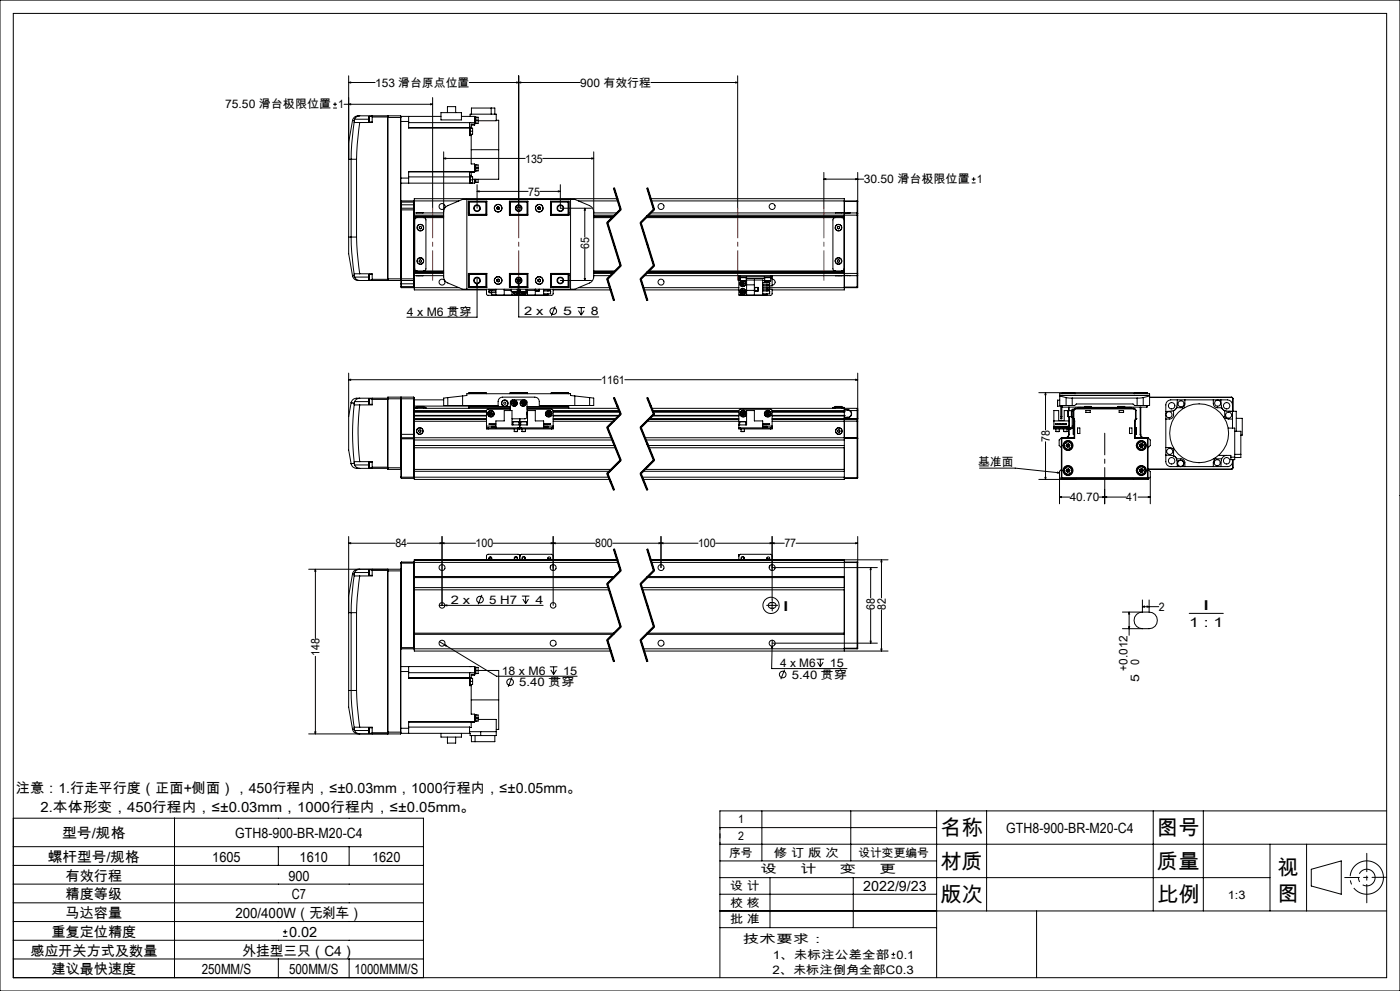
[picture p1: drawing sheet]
<svg xmlns="http://www.w3.org/2000/svg" width="420mm" height="297mm" viewBox="0 0 420 297" stroke-linecap="round" stroke-linejoin="round" font-family="sans-serif">
<g fill="none" stroke="#000" stroke-width=".3">
<path d="M0 0h420v297h-420zM4 4h412v289h-412zM99.9 32.4h1.2M99.9 31.3h1.2M100.5 30.7v1.1M103.2 31.3h26.6M104.6 24.7l.6-.1v.3zM104.6 31.3l.6-.2v.3zM104.6 22.7v48.3M104.6 24.7h7.9M105.8 36.1l-1.2 6.6v5h.7M105.8 36.1l.5 .1"/>
<path d="M106.3 36.6l-.8 6.6-.2 4.5M106.3 36.6l1.6 .1M106.3 36.2v.4M106.4 35.7l-.1 .5M106.4 35.7h4.3M107.9 34.7h-.3a1.75 1.75 0 0 0-1.8 1.4M107.9 36.7l-.7 6.5-.2 4.5M107.9 34.7l8.4 .1M107.9 34.7l-.8 .2-.7 .8M110.7 34.9v1.6M110.7 34.9h1M110.7 36.5h1"/>
<path d="M111.7 34.7v.4M111.7 35.1v1.6h-3.8M111.7 35.1h4.6M116.3 34.8v.4M116.3 35.2v48.4M116.3 35.2h4M116.4 34.7v49.4M116.4 34.7h3.8M116.4 34.7l-.1 .1M120.2 34.7v49.4M120.2 34.7l.1 .5M120.3 35.2v48.8"/>
<path d="M120.3 34.9h12M120.3 36.4h2.3M122.6 34.9v1.5M122.6 36.4v2h18.3M122.6 38.2h18.3M122.6 36.8h19.8M129.2 31.1l.6 .2-.6 .1zM129.8 29.2v33.2M132.3 33.8h6.1v2.1h-6.1zM134.2 33.8v-1.8h2.5v1.8M138.4 34.9h4v2.6h-1M140.8 24.7h33.3"/>
<path d="M140.9 39.3v1.3h.5M140.9 38.3h.2v2h-.2M140.9 38.4v.9M140.9 39.3h.1M140.9 38.2v.2M140.9 36.8h.1M140.9 36.8v1.3M140.9 34.9h.1v-.7h7.9v2h-5.5M140.9 39.3h.9M140.9 38.1v.1M140.9 38.1h.5M141.1 38.4h.7v.9"/>
<path d="M141.4 38.1v.3M141.4 34.2v-1.8h7v1.8M141.8 39.3v.9h-.7M142.4 37.2h-1v.9M142.4 35.1h1v1M142.4 36.1h1M142.5 35.1v2M142.8 35.1v1.9l-.4 .1M143.4 36.1v.9h-.6M147.4 32.4v1.8M148.9 36.1h.7v8.8M155 24.6l.6 .1-.6 .2z"/>
<path d="M155.6 24.7l.6-.1v.3zM155.6 22.7v39.7M195.3 24.7h26M220.7 24.6l.6 .1-.6 .2zM221.3 22.7v39.7M105.3 47.7h1.7M105.3 47.7v23.3M107 47.7v23.3M120.3 53.4h2.3M122.6 53.4v1.5M122.6 53h18.3M133.1 47.5l.6-.2v.4z"/>
<path d="M133.1 45.5v37.9l.3 .7 .6 .5 4.8 2.1h33.6l5.1-2.3 .6-1.4v-37.5M133.1 47.5h24.5M140.1 59.8v26.9M140.9 51.5h.1M140.9 51.5v1.1M140.9 53v1.9M140.9 52.9l.9 .1v.9M140.9 52.6v.4M140.9 52.6h.5M140.9 53.9h.9M141.1 52.9v2M141.4 40.2v.4"/>
<path d="M141.4 52.6v.4M141.4 40.6v8.5h1v2.4h-19.8M141.4 54.8v.1M141.4 44.9h8.2M141.8 53.9v.9h-.7M142.4 51.4h-19.8v2M142.4 49.3l.4 .1v1.9h-.4M142.4 51.6h-1v1M142.4 53.7v1.2h-22.1M142.4 50.3h1M142.5 49.3v2M142.5 53.7v1"/>
<path d="M142.8 49.4h.6v.9M142.8 53.7v1M143.1 57.4l.6-.2v.3zM143.1 55.3v7.1M143.1 57.4h15.3M143.4 50.3v.9h-.6M143.4 53.7v.9l-1 .1M149.6 44.9v8.8h-7.8M162 57.4h6.1M162.8 47.5h15.3M167.5 57.2l.6 .2-.6 .1zM168.1 55.3v7.1h9.3"/>
<path d="M171.2 59.8v26.9M177.5 47.3l.6 .2-.6 .2zM184 56.4l2 6.4M184.2 56.4l2 6.4-4 4 4 12.8-4 4 2 6.4M184.4 56.3l1 3.2M185.2 59.5h-60.9v3M185.4 59.5l1 3.2zM194 56.4l2 6.4M194.2 56.4l2 6.4-4 4 4 12.8-4 4 2 6.4M194.4 56.3l2 6.4M195.2 59.5h58.1v5M247.2 53.7l.6-.2v.3z"/>
<path d="M247.2 53.7h11.9M247.2 51.7v10.7M256.7 53.5l.6 .2-.6 .1zM257.3 51.7v12.3M291.5 54.8h1.2M291.5 53.7h1.2M292.1 53.1v1.2M104.6 71v5.1l1.2 6.6M104.6 71h.7M105.3 71h1.7M105.3 71l.2 4.6 .8 6.6M107 71l.2 4.5 .7 6.6"/>
<path d="M120.3 60.6h4M120.3 62.9h4M120.3 61.4h4M120.4 62.4v21.7M120.4 60.2v2.2M120.4 62.4h3.7M120.4 60.2h3.7M120.4 62.4l-.1 .1M120.4 60.2l-.1 .2M124.1 62.4v21.7M124.1 60.2v2.2M124.1 62.4l.2 .1"/>
<path d="M124.1 60.2l.2 .2M124.3 62.5v.4M124.3 62.9v20.7M124.3 65.2h8.8M124.3 64.9h8.8M124.3 63.8h8.8M124.3 60.2h13.4M124.3 64.5h8.8M124.3 64.8h8.8M125 63.8h1.9M125.1 65.2l-.5 .2-.2 .5v14.7l.2 .4 .5 .2M125.8 68l.4-.2 .3 .3-.1 .4-.4 .1-.2-.2z"/>
<path d="M125.8 78l.4-.1 .3 .2-.1 .4-.4 .1-.3-.3zM127.1 65.2l.7 .6v14.9l-.7 .5M133.1 63.5l.3-1.1 .6-.6 4.8-2h33.6l4.8 2 .6 .6 .3 1.1M140.5 63.8h.1M140.5 60.3h5.6v4.2h-5.6zM140.6 60.6v3.9M140.6 60.6h5.2M140.8 60.4v4M140.8 60.4h5.3M140.8 60.4l-.2 .2M140.8 64.4h5.3M145.8 60.6l.1-.2v4l-.1-.2"/>
<path d="M145.8 64.2h-5.2l.2 .2M145.8 60.6v3.6M149.1 62.6l.3 .2M149.1 62.2v.4M149.4 62l.4 .2M149.4 62l-.3 .2M149.8 62.2v.4M149.8 62.6l-.4 .2M152.8 60.3h5.6v4.2h-5.6zM152.8 60.4h5.6M152.8 64.4h5.6M153.1 60.6v3.6"/>
<path d="M153.1 60.6l-.2-.2v4l.2-.2M153.1 60.6h5M153.1 64.2h5M158.1 60.6l.2-.2v4l-.2-.2M158.1 60.6v3.6M161.4 62.6l.4 .2M161.4 62.2v.4M161.8 62l.3 .2M161.8 62l-.4 .2M162.1 62.6l-.3 .2M162.1 62.2v.4M165.2 60.3h5.5v4.2h-5.5z"/>
<path d="M165.2 60.4h5.2M165.2 64.4h5.2M165.5 60.6v3.6M165.5 60.6l-.2-.2v4l.2-.2M165.5 60.6h5.1M165.5 64.2h5.1l-.2 .2M170.4 60.4v4M170.4 60.4l.2 .2M170.6 60.6v3.9M170.6 63.8h.1M173.5 60.2h11.9M175.4 62.4l.2 .6h-.3z"/>
<path d="M175.4 62.4v8.6M175.4 74.6v9.5M178.1 65.2h5.7M178.1 64.9h5.9M178.1 63.8h7M178.1 64.5h6.4M178.1 64.8h6M182 66.8l4 12.9M182.4 66.7l4 12.9M186.1 62.7l-4 4M186.1 79.5l-4 4M186.3 62.9l-4 4"/>
<path d="M186.3 79.8l-4 4M192 66.8l4 12.9M192.4 66.7l4 12.9M193.7 65.2h59.6M194.1 64.9h59.2M194.1 64.8h59.2M194.5 64.5h62.6M195.2 63.8h59.1M195.4 60.2h61.7M196.1 62.7l-4 4M196.1 79.5l-4 4M196.3 62.9l-4 4"/>
<path d="M196.3 79.8l-4 4M250.5 65.2l-.4 .2-.2 .5v14.7l.2 .4 .4 .2M250.6 63.8h2.1M251.2 68l.4-.2 .3 .2-.1 .4-.3 .2-.3-.2zM251.3 77.9h.4l.2 .3-.1 .3-.4 .1-.2-.3zM252.6 65.2l.4 .2 .2 .5v14.7l-.2 .4-.4 .2M253.3 64.5v17.4M253.3 60.4h3.8M254.3 63.9h-1v.6M254.3 63.8h.8M254.3 63.8v.1M257.1 64.5h.2"/>
<path d="M257.1 63.8v.7M257.1 63.8l.2 .2M257.1 63.8l-2.8 .1M257.1 60.2v.2M257.1 60.2l.2 .1-.2 .1M257.1 60.4v3.4M257.1 64.5v17.4M257.3 64v.5M257.3 64.5v17.4M105.8 82.7a1.84 1.84 0 0 0 2.1 1.4M106.3 82.2v.4M106.3 82.6l.1 .4"/>
<path d="M106.3 82.6l-.5 .1M106.4 83l.7 .9 .8 .2M106.4 83h4.3M107.9 82.1l-1.6 .1M107.9 82.1h3.8v1.6M110.7 83.8h.1M110.7 82.2v1.6M110.7 82.2v1.7M110.7 82.2h1M110.7 83.9h1M111.7 83.7v.4M111.7 83.7h4.6"/>
<path d="M116.3 84l-8.4 .1M116.3 83.6v.4M116.3 83.6h8M116.3 84l.1 .1M116.4 84.1h3.8M120.3 84v1.1M120.3 85.1l.1 1.1M120.3 84l-.1 .1M120.3 85.8h4M120.3 83.9l.1 .2M120.3 85.1h4M120.4 84.1v2.1"/>
<path d="M120.4 84.1h3.7M120.4 86.2h3.7M124.1 84.1v2.1M124.3 83.6v.3M124.3 83.9v3h21.6M124.3 81.2h8.8M124.3 81.5h8.8M124.3 82.6h8.8M124.3 86.2h13.4M124.3 81.9h8.8M124.3 81.6h8.8M124.3 83.9l-.2 .2"/>
<path d="M124.3 86l-.2 .2M125 82.6l1.9 .1M126.9 82.7h.1M140.5 82.6h.1M140.5 81.9h5.6v4.2h-5.6zM140.6 81.9v4M140.6 85.9h5.2M140.6 85.9l.2 .1M140.8 82.1v3.9M140.8 86h5.3M140.8 82.1l-.2 .1h5.2M140.8 82.1h5.3"/>
<path d="M143.1 84.9l.2 .6h-.4zM143.1 83.2v11.9h-21M145.8 82.2l.1-.1v3.9l-.1-.1M145.8 82.2v3.7M145.9 86.7v1.4l.4 .4 9.4-.1M146.7 86.7v.2h2.1M146.7 87.2v.5h2.1M146.7 87.2h2.1M146.7 87.2v.3M146.9 87.7h.4M147.5 86.9v.3l-.4-.3-.4 .3M147.5 87.7v.7h1.3"/>
<path d="M148.8 86.7v1.7h14.3v-1.7M149.1 84.2l.3 .3M149.1 83.9v.3M149.4 83.7l.4 .2M149.4 83.7l-.3 .2M149.8 83.9v.3M149.8 84.2l-.4 .3M151.3 86.7v1.7M151.3 87h2.1M152.8 81.9h5.6v4.2h-5.6zM152.8 86h5.6M152.8 82.1h5.6"/>
<path d="M153.1 82.2v3.7M153.1 86v.1M153.1 82.2l-.2-.1v3.9l.2-.1M153.1 82.2h5M153.1 85.9h5M153.4 87.3v.1M153.4 87.4h1.8M153.4 86.7v.6M153.6 87.4v1M153.8 86v.1M154.3 87.4l.1 .3M154.4 87.7l.5 .1"/>
<path d="M154.7 87.4l-.3 .3M154.8 87.4l.1 .4M154.9 87.4l.4 .1M155.2 87.3v.1M155.2 86.7v.6M155.2 87.2l.1 .3M155.2 84.2l.3 .3M155.2 84.2h.3M155.3 87.5l-.4 .3M155.3 84.3l.1 .1M155.3 86.7a.88 .88 0 0 1-.2 1.4 .88 .88 0 0 1-1.2-.7 .9 .9 0 0 0 1.3 .8 .9 .9 0 0 0 .2-1.5M155.5 84.2h.1"/>
<path d="M155.5 83.9h.5M155.5 83.6v.6M155.6 84.9l.2 .6h-.3zM155.6 83.2v11.8h24M155.9 83.8v.5M155.9 86.7v1.7M156 87.3l1.8 .1M156 87.3h1.8M156 86.7v.6M156.2 87.4a.87 .87 0 0 0 1.1 .8 .87 .87 0 0 0 .5-1.3 .89 .89 0 0 1-.4 1.3 .89 .89 0 0 1-1.2-.8zM156.7 87.4v.3M156.7 87.7l.5 .1"/>
<path d="M157.1 87.4l-.4 .3M157.1 87.4l.1 .4M157.2 87.4l.4 .2M157.4 86v.1M157.6 87.6l-.4 .2M157.6 87.4v.2M157.8 87.4h.1M157.8 86.7v.6M158.1 82.2l.2-.1v4M158.1 82.2v3.7M158.1 86v.1M158.1 85.9l.2 .1"/>
<path d="M158.3 86.7v1.7M158.3 87h2.3M160.6 86.7v1.7M160.7 86.7v.5h1v-.5M160.7 86.7v.5M161.4 84.2l.4 .3M161.4 83.9v.3M161.7 86.7v.5M161.8 83.7l.3 .2M161.8 83.7l-.4 .2M162.1 84.2l-.3 .3M162.1 83.9v.3"/>
<path d="M163.1 87.2h2.1M164.4 86.9v.3M164.4 88v.4h-1.3M164.4 87.2l.4-.3 .4 .3M165.2 87.2v.3M165.2 81.9h5.5v4.2h-5.5zM165.2 86.7v.2h-2.1M165.2 87.2v.8h-2.1M165.2 86h5.2M165.2 82.1h5.2M165.5 82.2v3.7M165.5 82.2l-.2-.1v3.9l.2-.1"/>
<path d="M165.5 85.9h5.1M165.9 86.7v1.5l-.4 .3-9.3-.1M165.9 86.9h17.3M166.5 91.8l-1.1 2.8M168.1 84.1h9.3M170.4 82.1v3.9M170.4 82.1l.2 .1h-5.1M170.6 81.9v4M170.6 82.6h.1M170.6 85.9l-.2 .1M173.2 92.2h2.3M173.5 86.2h9.5"/>
<path d="M173.5 93.1l.9 1.3M174.4 92.2v2.2M175.2 93.1l-.8 1.3M175.3 83.5h.3l-.2 .6zM178.1 81.2h6.5M178.1 81.5h6.2M178.1 82.6h5.1M178.1 81.9h5.8M178.1 81.6h6.1M182 83.7l2 6.4M182.4 83.6l2 6.4M192 83.7l2 6.4"/>
<path d="M192.4 83.6l2 6.4M193 86.2h28.7M193.2 82.6h28.5M193.2 86.9h28.5M193.9 81.9h63.2M194.2 81.6h59.1M194.3 81.5h59M194.6 81.2h58.7M221.7 83h.4M221.7 82.6h.4M221.7 83v.5M221.7 82.6v.4"/>
<path d="M221.7 83.5v4.9h7.1v-4.5h-4.9M221.7 83.9h.4M221.7 83.5h.4M222 83v.2h2v-.2M222.1 84.2h.1M222.1 83.2v1M222.1 84.2h1.7M222.1 82.6v.4M222.1 82.6h9M222.1 83h9M222.3 85.1l.3 .4M222.4 87.1v.5"/>
<path d="M222.4 87.1l.9 .5M222.4 84.2l-.5 .9M222.4 87.6l.4 .2M222.5 84.2l-.6 .9M222.5 84.6h.5M222.5 84.6l-.2 .5M222.5 84.6l.6 .8M222.8 86.9l-.4 .2M222.8 86.9l.4 .2M222.8 86.9v.9M223 84.6l.3 .4M223 84.6l-.4 .9"/>
<path d="M223.1 85.4l-.5 .1M223.1 84.2a.88 .88 0 0 1 .2 1.5 .88 .88 0 0 1-1.4-.6M223.2 84.2a.91 .91 0 0 1 .1 1.6 .91 .91 0 0 1-1.4-.7M223.2 87.1l.1 .5M223.2 87.1l-.8 .5M223.3 87.6l-.5 .2M223.3 85l-.2 .4M223.3 85l-1 .1M223.8 84.2h.1M223.9 83.2v1M223.9 83.5h5.5M224 83.9v4.5"/>
<path d="M224 87h2.3M224 85.4h2.3M226.3 83.9v4.5M226.4 86.1h1v1.1h-1zM226.4 86.2v1M228.8 84.7h2.1v.5M228.8 85.5h2.1v.5h-2.1M228.8 86.4h2.1v.5h-2.1M228.8 87.2h2.1M228.8 85.2h2.1M228.8 84h.6M229.3 83v.2h2v-.2"/>
<path d="M229.4 84.2h.1M229.4 84.2h1.8M229.4 83.2v1M230.1 86.9v.3l.4-.3 .4 .3M230.1 84.2v.5M230.1 86v.4M230.1 88v.4h-1.3M230.1 86.2h27M230.3 84.7h.4M230.9 85.2a.41 .41 0 0 1-.4 .2 .41 .41 0 0 1-.4-.2v.3M230.9 84.9v.2M230.9 87.2v.3"/>
<path d="M230.9 86.7h.7v1.4l-.4 .4-9.3-.1M230.9 87.2v.8h-2.1M231.1 82.6h.5M231.1 83h.5M231.1 82.6v.4M231.2 83.2v1M231.2 83.5h.4M231.6 83.6a.9 .9 0 0 1 1 .9 .9 .9 0 0 1-1 .9M231.6 83v.5M231.6 82.6v.4M231.6 83.5v2.2h-.7M231.6 82.6h22.7"/>
<path d="M250.6 82.6h.1M252.7 82.6l-2 .1M253.3 81.9v5h-21.7M253.3 81.9v.6h1M253.3 86h3.8M254.3 82.5l2.8 .1M254.3 82.6h.8M254.3 82.5v.1M257.1 81.9h.2M257.1 81.9v.7M257.1 86h.2M257.1 86v.2"/>
<path d="M257.1 82.6v3.4M257.3 81.9v.5M257.3 82.4l-.2 .2M257.3 86l-.2 .2M257.3 82.4v3.6M104.6 113.8l.6-.1v.3zM104.6 111.8v13M104.6 113.8h75.8M107.9 119.3h-.3a1.92 1.92 0 0 0-2.3 1.4M107.9 119.3a1.71 1.71 0 0 0-1.5 1.1M107.9 119.3h8.4M110.7 119.5v.9"/>
<path d="M110.7 119.5h1M111.7 119.3v.4M111.7 119.7h4.6M111.7 119.7v1.7h-3.8M116.3 119.5h8M116.3 119.7v20.3M116.4 119l-.1 .7M116.4 119v21.7M116.4 119h3.8M120.2 119v21.7M120.2 119l.1 12.3M120.4 119v12.2"/>
<path d="M120.4 119h3.7M120.4 119l-.1 .2M124.1 119v12.2M124.1 119l.2 .5M124.3 119.8h8.8M124.3 119.5v10.7M134.3 119.2l-1.2 .1v2.2h1.2M134.3 119.2l5.8-.7v-.5h31.1v.5l5.7 .7M134.3 119.2v2.3M138.8 118.7v2.8M140.6 117.9v.1M140.6 117.9h5.3"/>
<path d="M140.8 117.7h5l.1 .2M140.8 117.7v.3M140.8 117.7l-.2 .2M145.9 117.9v.1M152.9 117.9l.2-.2h5l.2 .2M152.9 117.9h5.4M152.9 117.9v.1M158.3 117.9v.1M165.3 117.9h5.3M165.3 117.9v.1M170.4 117.7h-4.9l-.2 .2M170.4 117.7v.3"/>
<path d="M170.4 117.7l.2 .2M170.6 117.9v.1M172.4 118.7v2.8M176.9 119.2l1.2 .1v2.2h-1.2M176.9 119.2v2.3M184 119.3l2 4.9M184.2 119.2l2 4.9-4 4 4 9.8-4 4 2 4.9M184.4 119.1l1 2.5M187.4 113.8h69.9M194 119.3l2 4.9M194.2 119.2l2 4.9-4 4 4 9.8-4 4 2 4.9M194.4 119.1l2 4.9"/>
<path d="M256.7 113.7l.6 .1-.6 .2zM257.3 111.8v13.7M313.7 117.7l.1 .6h-.3zM313.7 117.7v11.2M317.3 119.9v1.8M317.3 119.9h.6M317.9 118.5h27M317.9 118.7l1.9 .5M318.6 117.9h4M318.6 117.9v.1M318.6 117.9l.1-.2v.3M319.8 119.2l1.9 .1"/>
<path d="M319.8 119.2v2.3M321.7 119.3h19.4M321.7 119.3v2.2M322.6 117.9l-.2-.2v.3M322.6 117.9v.1M340.3 117.9h3.9M340.3 117.9l.1-.2v.3M340.3 117.9v.1M341.1 119.3v2.2M343 119.2l-1.9 .1M343 119.2v2.3M344.1 117.7h-32.5"/>
<path d="M344.1 117.7l.1 .2M344.1 117.7v.3M344.2 117.9v.1M344.9 119h24.5M344.9 119.1h24.5M344.9 118.7l-1.9 .5M353.2 119.8l-.2 2.4M355.5 119.8v1.4l-.4 .6 .2 .4M364 119.8v1.2a1.21 1.21 0 0 0 1.2 1.2h1.3M365.1 119.8h-13.9a1.51 1.51 0 0 0-1.5 1.6v2.7M365.4 119.8h2.8a1.57 1.57 0 0 1 1.5 1.6v6.9M366.3 119.8l.2 2.4"/>
<path d="M369.4 119l.5 .5M369.4 119.1l.4 .4M369.4 119v.1M369.8 119.5h.1M369.8 119.5v3.8M369.9 119.5v3.8M104.6 124.8v10.1l.7 4.1M105.3 139a1.65 1.65 0 0 0 1.7 1.4M105.3 120.7h.1M105.3 120.7l1 .1M105.3 120.7l-.7 4.1M105.3 139h.1"/>
<path d="M106.3 121.2l1.6 .2M106.3 121.2a75.3 75.3 0 0 0 0 17.3M106.3 120.8v.4M106.3 138.5v.3M106.3 138.8l.1 .5M106.3 138.8l-1 .2M106.4 120.4l-.1 .4M106.4 139.3l.7 .9 .8 .2M106.4 120.4h4.3M106.4 139.3h4.3M107.9 121.4a73.4 73.4 0 0 0 0 17M107.9 138.4l-1.6 .1"/>
<path d="M107.9 138.4h3.8v1.6M110.7 139.3v.9M110.7 120.4v.8M110.7 138.5v.8M110.7 138.5h1M110.7 121.2h1M120.3 131.3v11.9l.1 .2M120.3 131.6h4M120.3 130.2h4M120.4 131.2h3.7M120.4 131.2v12.2M120.4 131.2l-.1 .1"/>
<path d="M124.1 131.2v12.2M124.1 131.2l.2 .1M124.3 130.2v1M124.3 131.2v12.5h58.6M124.3 131.9h59.4M124.3 133.5h60.1M124.3 134.2h60.3M124.3 131.2h59.1M124.3 122.4h28.8M124.3 123.4h21.6M124.3 124.6h21.6M124.3 123.5h21.6"/>
<path d="M124.3 124.5h21.6M124.3 123h21.6M124.3 125.5h21.6M124.3 126.3h21.6M124.3 123.3h21.6M124.3 125.7h21.6M124.3 121.7h16.3M124.4 122.4v-.3h3.4v.3M125.1 121.9h2M125.1 121.9v.5M125.2 122.1h1.9M125.7 128.9l.3-.1 .3 .3-.1 .4-.4 .1-.2-.3z"/>
<path d="M127.1 121.9v.5M134.3 121.5h15.1v-1.1a1.33 1.33 0 0 1 1.4-1.4h9.6a1.33 1.33 0 0 1 1.4 1.4v1.1h15.1M140.6 121.5v.9M140.8 121.8l-.2 .2h12.5M140.8 121.8h12.3M140.8 121.5v.3M145.9 128.2v.3h.5M145.9 128.2h.5M145.9 127.7v.5M145.9 127.7h2.9M146.4 128.5h9M146.4 128.2h9"/>
<path d="M146.4 128.2v.3M146.8 124.1l.3 .4M146.9 123.6l-.1 .5M146.9 123.6l.4 .4M147.3 124l-.5 .1M147.3 124l-.2 .5M147.3 124l.3 .4M147.4 123.5l-.5 .1M147.4 123.5l.3 .4M147.4 123.5l-.1 .5M147.6 124.4l-.5 .1M147.7 123.9l-.1 .5"/>
<path d="M147.7 123.9l-.4 .1M148.8 128.2v-2.1h2.5v-3.1h2.3v4.3h4.7v-4.3h2.3v3.1h2.5v2.1M148.8 127.8h-1.3v.2h1.3M148.8 127h-2.1l2.1 .1M153.1 122.7h-6.9l-.3 .3v4.7M153.1 123v-2.6l.3-.4 4-.2 .6 .4v5l-.4 .3h-4M153.8 120.9h.5M153.8 120.9l.2 .4M153.9 126.4h1.8M153.9 126.4v.9M153.9 126.4h.1M154 120.4l-.2 .5"/>
<path d="M154 120.4l.6 .9M154 121.3h.6M154.3 129.3h1M154.3 128.5v.8M154.3 120.9l-.3 .4M154.5 120.4l.3 .4M154.5 120.4h-.5M154.5 120.4l-.2 .5M154.8 120.8l-.2 .5M154.8 120.8l-.5 .1M155.3 128.5v.8M155.4 128.2h1"/>
<path d="M155.4 128.5h.5M155.4 128.2v.3M155.7 126.4v.9M155.9 128.5h.5M155.9 125.5v3M156.2 126.4h.1M156.2 126.4h1.8M156.2 126.4v.9M156.4 128.5h9.1M156.4 128.2h9.1M156.4 128.2v.3M156.4 120.9l.3 .4"/>
<path d="M156.4 120.9h.6M156.6 129.3h1M156.6 128.5v.8M156.7 120.4l-.3 .5M156.7 120.4l.3 .5M156.7 121.3h.5M157 120.9l-.3 .4M157 120.9l.2 .4M157.2 120.4l.2 .4M157.2 120.4h-.5M157.2 120.4l-.2 .5M157.4 120.8l-.2 .5"/>
<path d="M157.4 120.8l-.4 .1M157.6 128.5v.8M158 126.4v.9M158.1 123.4v1.1M158.1 122.7h7.6l.2 .5v4.5M158.1 123.6v.7M158.1 123.8v.4M158.1 122.4h27.4M158.1 121.8h12.3M163.1 127.8h1.3v.2h-1.3M163.1 127h2.1l-2.1 .1M163.1 127.7h2.8"/>
<path d="M164.1 123.8l.1 .5M164.1 123.8l.5 .2M164.2 124.3l.4 .2M164.6 123.5l-.5 .3M164.6 123.5l.4 .2M164.6 123.5v.5M164.6 124l-.4 .3M164.6 124v.5M164.6 124l.5 .2M165 123.7l.1 .5M165 123.7l-.4 .3M165.1 124.2l-.5 .3"/>
<path d="M165.5 128.2h.4M165.5 128.2v.3M165.9 123h19.8M165.9 128.2v.3h-.4M165.9 127.7v.5M165.9 123.4h20M165.9 124.6h19.8M165.9 123.5h20M165.9 124.5h19.9M165.9 125.5h18.9M165.9 126.3h18.1M165.9 123.3h19.9"/>
<path d="M165.9 125.7h18.7M170.4 121.8l.2 .2h-12.5M170.4 121.5v.3M170.6 121.5v.9M182 128.2l4 9.8M182.4 128l4 9.9M185.4 121.6l1 2.4zM186.1 124l-4 4M186.1 137.8l-4 4M186.3 124.2l-4 4M186.3 138.1l-4 4M192 128.2l4 9.8"/>
<path d="M192.4 128l4 9.9M193.4 131.2h63.7M193.7 131.9h59.6M194 126.3h27.7M194.4 133.5h58.9M194.6 134.2h58.7M194.6 125.7h27.1M194.8 125.5h26.9M195.5 122.4h61.6M195.7 124.6h26M195.7 123h26M195.8 124.5h25.9"/>
<path d="M195.9 123.4h25.8M195.9 123.3h25.8M195.9 123.5h25.8M196.1 124l-4 4M196.1 137.8l-4 4M196.3 124.2l-4 4M196.3 138.1l-4 4M221.7 128.2h.4M221.7 127.3h2.3v-4.3h2.3v3.1h2.5v2.1M221.9 126.4h.1M221.9 126.4h.2M221.9 126.4v.9"/>
<path d="M222.1 126.4h1.6M222.1 128.2v.3M222.1 128.5h9M222.1 128.2h9M222.3 129.3h1M222.3 128.5v.8M222.5 124.2l.4 .3M222.6 123.7l-.1 .5M222.6 123.7l.4 .3M223 124l-.5 .2M223 124l-.1 .5M223 124l.4 .3"/>
<path d="M223 123.5l-.4 .2M223 123.5l.4 .3M223 123.5v.5M223.3 128.5v.8M223.4 124.3l-.5 .2M223.4 123.8v.5M223.4 123.8l-.4 .2M223.7 126.4v.9M228.8 127.8h1.3v.2h-1.3M228.8 127h2.1l-2.1 .1M228.8 127.7h2.8M229.9 123.8v.5"/>
<path d="M229.9 123.8l.4 .2M229.9 124.3l.5 .2M230.3 123.5l-.4 .3M230.3 123.5l.4 .2M230.3 123.5v.5M230.3 124l-.4 .3M230.3 124l.1 .5M230.3 124l.5 .2M230.7 123.7l.1 .5M230.7 123.7l-.4 .3M230.8 124.2l-.4 .3M231.1 128.2h.5"/>
<path d="M231.1 128.2v.3M231.6 123.3l21.7 .1M231.6 127.7v-4.7l-.2-.3h-9.4l-.3 .3v5.5h.4M231.6 128.2v.3h-.5M231.6 127.7v.5M231.6 123.4h21.7M231.6 124.6h21.7M231.6 123.5h21.7M231.6 124.5h21.7M231.6 123h21.7M231.6 125.5h25.5M231.6 125.7h21.7"/>
<path d="M250.5 121.9h2.1M250.5 122.1h2.7v.3M250.5 122.1h-.6v.3M250.5 121.9v.5M250.6 122.1h1.9M251.5 128.8l.3 .1 .2 .3-.2 .3h-.4l-.2-.4zM252.6 121.9v.5M253.3 124.6h-21.7M253.3 123v2.7M253.3 125.7v18h-60.4M253.3 123.4h.1M253.3 124.6h.1"/>
<path d="M253.3 131.3h3.8M253.3 125.2h1M253.3 125.1h1M253.3 125.7h3.8M253.3 122.9h1M254.3 122.8h-1v-.4v.6M254.3 122.9l.7 .2M254.3 122.8l.7 .2M254.3 122.8v.1M254.3 125.1v.1M255 123.1a1.08 1.08 0 0 1 .3 1.2 1.08 1.08 0 0 1-1 .8M255 123a1.17 1.17 0 0 1 .5 1.4 1.17 1.17 0 0 1-1.2 .8"/>
<path d="M255 123h2.1M255 123v.1M257.1 131.2v.1M257.1 131.2l.2 .1h-.2M257.1 122.4v.6M257.1 122.4l.2 .1v.5h-.2M257.1 125.5h.2M257.1 125.5v.2M257.1 126.2h.2M257.1 125.7v.5M257.1 123v2.5M257.1 126.2v5"/>
<path d="M257.1 131.3v11.9M257.1 126.2l-25.5 .1M257.3 125.6l-.2 .1M257.3 125.5v.1M257.3 125.6v.6M257.3 126.2v17M313.7 132.4v11.3M316.1 128.2h.5M316.2 126.1h4.5M316.3 127.8h4.3v.2h-4.3zM316.6 127l.8 .1zM316.6 128.5h1.3"/>
<path d="M316.6 128.2h4.6M316.6 128.2v.3M316.8 129.3h1M316.8 128.5v.8M317.3 121.7h.9M317.7 127l.6 .1zM317.8 128.5v.8M317.9 128.5h1M317.9 128.2v.3M318.2 124.8v.7h.4v-.7M318.2 124.8h.4M318.2 121.5v3.3"/>
<path d="M318.4 131.3h.2M318.4 131.3v11.9M318.6 131.3h3.8M318.6 121.5v3.3M318.6 131.3v11.9M318.6 121.8l.1 .2M318.6 127l.5 .1zM318.7 122h6.7M318.7 121.5v.5M318.9 128.5h2.3M318.9 128.2v.3M319.1 129.3h1"/>
<path d="M319.1 128.5v.8M319.4 127l.6 .1zM319.8 121.5h1.9M319.8 121.5h-1.9v-3.5h27v3.5h-1.9M319.8 133.7l.5 .4M320 133.1l-.2 .6M320 133.1l.4 .4M320.1 128.5v.8M320.4 123.1v1.8zM320.4 124.8h.1M320.4 133.5l.4 .4M320.4 133.5l-.1 .6"/>
<path d="M320.4 124.9h1M320.6 130.2a1.02 1.02 0 0 1-1 1M320.6 130.2h.1M320.6 133l.4 .4M320.6 133l-.6 .1M320.6 133l-.2 .5M320.6 122v1M320.6 128.5v1.7M320.7 123v.1M320.7 124.9v3.3M320.7 130.2l-.5 1M320.7 122v1.1"/>
<path d="M320.7 128.5v1.7M320.8 133.9l-.5 .2M321 133.4l-.2 .5M321 133.4l-1.2 .3M321.2 128.2v.3M321.4 123.1l-2.1-.1v3h-1.7v-3h-1.4l-.1 5.5h.5M321.7 123h-.3v2h.3M321.7 127.7l-.5 .5M321.7 127.7h.3M321.7 121.5h.7l.5-.4h17l.5 .4h.7M321.7 123.2h.3M321.7 123.2v4.5"/>
<path d="M322 128.2v2M322 128.2h.1M322 125.5l.2 .8M322 125.5h.1M322 127.7a.84 .84 0 0 1-.8 .8M322 123v-.3h-.3v.5M322 125.5h.2M322 123h.2M322 125.5l.1 .2M322 130.2h.2M322 128.2h.2M322 123v4.7"/>
<path d="M322.1 125.7l.1 .5M322.2 125.5v.1M322.2 123v2.5M322.2 128.2h.1M322.2 125.6l.2 .6M322.2 125.6l-.1 .1M322.2 128.2v2M322.2 130.1v.1M322.2 126.2h.2M322.2 131.2l.2 .1M322.2 131.2h-3.8l-.7 .7v1.6l.7 .7M322.2 126.2v5"/>
<path d="M322.4 126.2v5.1M322.7 122.4v.2M322.7 122.6l-.5 .4M322.7 122.4l-.4 .1-.3 .5M322.7 122.4h17.4M322.7 122.6h17.4M323.3 128.3h.7v1.6h-.7zM324.1 122.1h-.7v.3M324.1 122.1h14.6M324.1 122.1v.3M325.4 121.9h2M325.4 121.9v.1"/>
<path d="M325.4 122h2M325.8 123h1.3v.6h-1.3zM327.4 122l-.1 .1M327.4 121.9v.1M335.4 121.9h2M335.4 122l.1 .1M335.4 122h2M335.4 121.9v.1M335.7 123h1.4v.6h-1.4zM337.4 122v.1M337.4 122h6.7M337.4 121.9v.2"/>
<path d="M338.7 122.1h.7v.3M338.7 122.1v.3M338.8 128.3h.8v1.6h-.8zM340.1 122.6l.5 .4M340.1 122.4v.2M340.1 122.4l.5 .2 .2 .4M340.4 126.2h.2M340.4 131.3h3.8M340.4 126.2v5.1M340.6 130.1v.1M340.6 131.2l-.2 .1M340.6 131.2h3.8l.7 .7v1.6l-.7 .7"/>
<path d="M340.6 126.2v5M340.6 128.2h.1M340.6 125.6l.1 .1M340.6 125.6l-.2 .6M340.6 128.2v2M340.6 130.2h.2M340.6 128.2h.2M340.6 125.5v.1M340.6 125.5h.2M340.6 123h.2M340.6 123v2.5M340.7 125.7l-.1 .5"/>
<path d="M340.8 128.2v2M340.8 125.5h.1M340.8 125.5l-.2 .8M340.8 125.5l-.1 .2M340.8 123v2.5M341.1 121.5h1.9M341.8 133.7l.4 .4M342 133.1l-.2 .6M342 133.1l.8 .8M342.1 130.2l.2 .6 .4 .4M342.1 130.2h.1M342.1 122v8.2"/>
<path d="M342.2 130.2a1.09 1.09 0 0 0 1.1 1M342.2 122v8.2M342.6 133l.4 .4M342.6 133l-.6 .1M342.6 133l-.4 1.1M342.8 133.9l-.6 .2M343 133.4l-.2 .5M343 133.4l-1.2 .3M344.1 121.5v.5M344.2 131.3h.2M344.2 121.5l-.1 .5M344.2 131.3v11.9"/>
<path d="M344.4 131.3v11.9M349.7 134.1l1.7 .1 .4 .3 .3-.2M349.7 124.5v13.9a1.45 1.45 0 0 0 1.5 1.4h2.8M349.7 136.4l2.4 .2M352 136.6a2.91 2.91 0 0 1 1.2 3v.2M352.1 123.1v1.3a1.21 1.21 0 0 1-1.2 1.2h-1.2M352.1 136.6l.9 .9h1.3a1.14 1.14 0 0 1 1.2 1.2v1.1M352.1 123.1l-2.4 .2M352.4 134.7l-.3 .2v1.7M352.4 122.9l-.3 .2M353 122.2l-.9 .9M353 122.2h1.7l.2 .2"/>
<path d="M353 122.2l-.2 .3M364.1 137.5l.2 .3-.3 .8v1.2M364.6 137.2l.1 .3h1.8M366.5 137.5l-.2 2.3M366.5 122.2l.9 .9M366.5 122.2l.2 .4M367.1 122.9l.3 .2M367.4 125.4l.3-.2 .6 .4h1.4M367.4 123.1v1.7l-.3 .2M367.4 123.1l2.3 .2M368 136.5a1.64 1.64 0 0 0-1.5 1M368.4 128.3h2v9.5h-1.1v-1.3h-3.7"/>
<path d="M368.7 123.3h2.2v6M369.3 137h1.1M369.7 137.8a1.63 1.63 0 0 1-1.5 2h-13.9M369.8 137.8v2.4M369.9 137.8v2.4M370.4 129.3h1.9v7.8h-1.9M370.4 136.2h1.9M370.9 125.4h1.8v5h-.4M107 140.4h.9M107.9 140.4h8.4M110.7 140.2h1M111.7 140v.4"/>
<path d="M111.7 140h4.6M116.3 140l.1 .7M116.3 140.2h4M116.4 140.7h3.8M120.3 142.9h4M120.3 140.6l-.1 .1M120.4 143.4h3.7M124.3 143h58.3M124.3 140.7h59.1M124.3 141.2h58.6M124.3 143.2l-.2 .2M182 142l2 4.9"/>
<path d="M182.4 141.9l2 4.9M192 142l2 4.9M192.4 141.9l2 4.9M192.6 143h60.7M192.9 141.2h60.4M193.4 140.7h59.9M253.3 143.2h3.8M253.3 143.4h3.8M257.1 143.2v.2M257.1 143.2h.2M257.3 143.2l-.2 .2M293.9 140.3h10.7l13.3 1.4"/>
<path d="M313.5 143.1h.3l-.1 .6zM317.3 141.5l.6 .2-.7 .1zM317.9 149l.6-.2v.3zM317.9 149h3M317.9 143l.6 .7M318.4 143.2h.2M318.4 143.2l.2 .2M318.4 140.7l-.5 .5v9.8M318.6 143.2v.2M318.6 143.2h25.6M318.6 143.4h25.6M319.8 141.1l.5 .5"/>
<path d="M320 140.6l-.2 .5M320 140.6l.8 .8M320.4 141l-.6 .1M320.4 141l-.1 .6M320.6 140.5l-.6 .1M320.6 140.5l.4 .4M320.6 140.5l-.2 .5M320.8 141.4l-.5 .2M321 140.9l-.2 .5M321 140.9l-.6 .1M323.1 143.4l-.4 .3M329.7 149h8.2"/>
<path d="M330.8 148.8l.6 .2-.6 .1zM331.4 149l.6-.2v.3zM331.4 146.6v4.4M339.7 143.4l.4 .3M341.4 149h3.7M341.8 141.1l.4 .5M342 140.6l-.2 .5M342 140.6l.4 .4M342.4 141l-.2 .6M342.4 141l.4 .4M342.4 141l-.6 .1M342.6 140.5l.4 .4"/>
<path d="M342.6 140.5l-.6 .1M342.6 140.5l-.2 .5M342.8 141.4l-.6 .2M343 140.9l-.2 .5M343 140.9l-.6 .1M344.2 143.2h.2M344.2 143.2v.2M344.4 143.2l-.2 .2M344.4 140.6h25M344.5 148.8l.6 .2-.6 .1zM345.1 143l-.7 .7h-32.8M369.4 140.7h-25l.7 .7v9.6"/>
<path d="M369.4 140.6v.1M369.8 140.2l-.4 .4M369.8 140.2h.1M369.9 140.2l-.5 .5M94.6 170.6v20.8M94.6 170.6l.2 .6h-.4zM104.6 162.8l.6-.1v.2zM104.6 160.8v46.1M104.6 162.8h14M105.8 172l-1.2 6.6v5h.7M105.8 172h.5M106.3 172.5l-.8 6.6-.2 4.5"/>
<path d="M106.3 172.5l1.6 .1M106.3 172v.5M106.4 171.6a1.68 1.68 0 0 1 1.5-1h-.2a1.7 1.7 0 0 0-1.9 1.4M106.4 171.6l-.1 .4M106.4 171.6h4.3M107.9 172.6l-.7 6.5-.2 4.5M110.7 170.8v1.6M110.7 170.8h1M110.7 172.4h1M111.7 170.6v.4M111.7 171v1.6h-3.8M111.7 171h4.6"/>
<path d="M116.3 170.6v.1M116.3 170.7v49.1M116.3 170.7v.4M116.3 171.1v48.3M116.3 171.1h4M120.2 170.6v49.4M120.2 170.6h-27.6M120.2 170.6l.1 .1M120.3 168.8h4M120.4 168.4l-.1 .2v50.8M120.4 168.4v26M120.4 168.4h3.7"/>
<path d="M124.1 168.4v26M124.1 168.4l.2 .2M124.3 172.8h60.1M124.3 173.1h59.8M124.3 168.6h61.1M124.3 167.9h60.9M124.3 176.8h58.4M132 162.7l.6 .1-.6 .1zM132.6 162.8l.6-.1v.2zM132.6 160.8v20.6M142.7 162.8h-20.6M144.6 178.3l-1.2 2.8"/>
<path d="M146.7 167.2v.2M146.7 167.5h.8M146.9 167h.4M147.5 167.2v.2M154.6 167.8a.5 .5 0 0 1-.2-.8 .5 .5 0 0 1 .8 0 .5 .5 0 0 1-.3 .8M155.7 166.2h.5M155.9 166.2v1.6M156.6 178.6h2.2M156.8 179.5l.9 1.4M156.9 167.8a.5 .5 0 0 1-.2-.8 .5 .5 0 0 1 .8 0 .5 .5 0 0 1-.2 .8M157.7 178.6v2.3M158.5 179.5l-.8 1.4"/>
<path d="M164.4 167.2v.2M164.4 167.5h.8M165.2 169.6l-.1 .3M165.2 167.2v.2M165.2 169.6v.2M165.3 162.7l.6 .1-.6 .1zM165.9 162.8l.6-.1v.2zM165.9 160.8v20.6M165.9 166.6l-.4-.5h-9.1l-.5 .5-.5-.5h-9l-.5 .4v1.3M178.5 162.8h-30.5M182 175.1l4 12.8M182.4 174.9l4 12.9"/>
<path d="M182.5 176.1h-58.2M183.8 162.8h25.6M184 164.6l2 6.5M184.2 164.6l2 6.4-4 4 4 12.8-4 4 2 6.5M184.4 164.5l1 3.2M185.2 167.8h-60.9v27.3h58.9M185.4 167.7l1 3.2zM186.1 170.9l-4 4M186.3 171.1l-4 4M192 175.1l4 12.8M192.4 174.9l4 12.9M192.5 176.1h60.8"/>
<path d="M192.7 176.8h60.6M194 164.6l2 6.5M194.1 173.1h59.2M194.2 164.6l2 6.4-4 4 4 12.8-4 4 2 6.5M194.4 164.5l2 6.4M194.4 172.8h58.9M195.2 167.8h71.2M195.2 167.9h58.1M195.4 168.6h57.9M196.1 170.9l-4 4M196.3 171.1l-4 4M197.7 162.7l.6 .1-.6 .1z"/>
<path d="M198.3 162.8l.6-.1v.2zM198.3 160.8v9.3M214.7 162.8h20.6M221.7 166.6l.4-.5h9l.5 .5M221.9 166.2h-.2v1.6M222.6 167.8a.5 .5 0 0 1-.2-.8 .5 .5 0 0 1 .8 0 .5 .5 0 0 1-.2 .8M230.1 167.2v.2M230.1 167.5h.8M230.9 169.6l-.1 .3M230.9 167.2v.2M230.9 169.6v.2M231 162.7l.6 .1-.6 .1z"/>
<path d="M231.6 160.8v19M231.6 162.8l.6-.1v.2zM231.6 170.1h31.6M238.8 162.8h18.5M253.3 167.8v27.3M253.3 168.6h3.8M253.3 168.4h3.8M256.7 162.7l.6 .1-.6 .1zM257.1 168.4l.2 .2h-.2M257.1 168.4v.2M257.1 168.6v25.7M257.3 160.8v33.5"/>
<path d="M261.2 170.1l.1 .6h-.2zM261.2 170.1v9.1M264.4 167.8l.2 .6h-.3zM264.4 167.8v11.4M342.7 179.8v3.6a2.49 2.49 0 0 0-2.5 2.5 2.49 2.49 0 0 0 2.5 2.5M344.7 179.8v3.6M94.6 196.7v23.3M105.3 183.6h1.7M105.3 183.6v23.3M107 183.6v23.3M120.3 199.8h2.3M120.3 194h4"/>
<path d="M120.3 194.3l.1 .1M120.4 194.4h3.7M122.6 199.8v1.5M122.6 199.8h19.8v2.6h-1M124.3 194.4h58.7M124.3 190.1h59.6M124.3 189.8h60M124.3 194.3l-.2 .1M131.8 181.4h31.1M131.8 192.3l1.6 .9M133.4 193.2l.5 .2-.1 .3zM133.4 193.2l15.5 9.5h24.2"/>
<path d="M133.5 181.4l.6-.1v.3zM140.9 199.8h.2M141.1 199.8h.1M142.4 200h.4v1.9h-.4M142.5 200v1.9M165 199.8h2.2M166.1 199.8v2.3M182 191.9l2 6.4M182.4 191.8l2 6.4M186.1 187.7l-4 4M186.3 188l-4 4M192 191.9l2 6.4"/>
<path d="M192.4 191.8l2 6.4M193 194.4h64.1M193.2 195.1h73.2M193.9 190.1h59.4M194.3 189.8h59M196.1 187.7l-4 4M196.3 188l-4 4M230.7 180.8l1.3-.2a.83 .83 0 0 1 .8 .8 .83 .83 0 0 1-.8 .9 1.18 1.18 0 0 1-1.5-.6zM230.8 181.4h1.7M231.6 180.6v1.7M231.6 193.7l.2 .6h-.3zM231.6 193.7l-.1 6.7h22.6"/>
<path d="M231.6 192.8h31.6M231.7 191.9l-.1 1.8M245 197.6h2.2M245.3 198.5l.8 1.3M246.1 197.6v2.2M246.9 198.5l-.8 1.3M253.3 194.3h3.8M257.1 194.3v.1M257.1 194.3h.2M257.3 194.3l-.2 .1M261.1 192.2h.2l-.1 .6zM261.2 182.7v10.1"/>
<path d="M264.3 194.5h.3l-.2 .6zM264.4 182.7v12.4M336.7 183.4h8M338.6 187.8h.3l-.2 .6zM338.7 183.4v7M338.7 183.4l.2 .6h-.3zM342.7 181.8l.6-.2v.4zM342.7 181.8h4.9M344.1 181.6l.6 .2-.6 .2zM344.7 183.4a2.49 2.49 0 0 1 2.5 2.5 2.49 2.49 0 0 1-2.5 2.5h-8M356.8 183.8h10.2M94.4 219.4h.4l-.2 .6z"/>
<path d="M104.6 206.9v5l1.2 6.6M104.6 206.9h.7M105.3 206.9l.2 4.6 .8 6.5M105.3 206.9h1.7M105.8 218.5a1.84 1.84 0 0 0 2.1 1.5l-.1-.1a1.58 1.58 0 0 1-1.4-1M106.3 218v.5M106.3 218.5l.1 .4M106.3 218.5h-.5M106.4 218.9h4.3M107 206.9l.2 4.5 .7 6.5M107.9 217.9l-1.6 .1M107.9 217.9h3.8v1.7"/>
<path d="M110.7 218.1v1.7M110.7 219.8h1M110.7 218.1h1M111.7 219.6v.4M111.7 219.6h4.6M116.3 219.8v.2M116.3 219.4v.4M116.3 219.4h4M120.2 220h-27.6M120.3 219.4l-.1 .6M120.3 201.3h2.3M120.3 218.3h2.3"/>
<path d="M122.6 201.3v2l18.5-.1v2h-.2M122.6 218.3v1.5M122.6 203.1h18.3M122.6 217.9h18.3M122.6 201.6h19.8M132.3 219.8v1.1h6.1v-1.1M140.9 204.2v1.3h.5M140.9 203.1v1.1M140.9 201.6h.1M140.9 201.6v1.5M140.9 201.6v.1M140.9 217.9v1.9"/>
<path d="M140.9 204.2h.9M140.9 219.3h8M140.9 203h.5M141.1 203.3h.7v.9M141.4 205.1v.4M141.4 203v.3M141.4 205.5v8.5h1v2.3M141.4 209.8h8.2M141.8 204.2v.9h-.7M142.4 216.3l-19.8 .1M142.4 214.2h.4v2h-.3M142.4 200.9h7.2v8.9"/>
<path d="M142.4 216.5h-1v1.5l-.5-.1M142.4 202.1h-1v.9M142.4 216.3h-19.8v2M142.4 215.2h1M142.5 214.2l-.1 2M142.8 214.3h.6v.9M142.8 200h.6v1.9h-.6M143.4 215.2v.9h-.6M143.4 215.6h5.5v4.8h-7.9v-.6h-20.7M144.2 219.3v1.1M149.6 209.8v8.8h-.7M153.6 203l-1.1 2.8"/>
<path d="M165.2 200.8l.9 1.3M166.9 200.8l-.8 1.3M235.4 200.7l-1.2 2.8M134.2 220.9v1.8h2.5v-1.8M141.4 220.4v1.9h7v-1.9M142.5 220.4v1.9M4 245.2h123v47.8M4 253.7h123M4 259.4h123M52.4 245.2v47.8M83.5 253.7v5.7M104.7 253.7v5.7"/>
<path d="M216 253h200M216 248h65M216 258h65M228.6 243v15M255.2 243v15M281 243v50M296 243v30M346 243v30M361 243v30M381 253v20M392 253v20M416 243h-200v50"/>
<path d="M4 265h123M4 270.6h123M4 276.2h123M84.9 279.3h1.3M85.5 278.6v1.3M216 278h65M216 273h200M216 263h165M216 268h65M231 263v15M256 263v15M311 273v20"/>
<path d="M393.4 260.5l9-2.5v10l-9-2.5zM4 281.8h123M4 287.4h123M83.5 287.4v5.6M84.9 280.6h1.3M104.7 287.4v5.6M267.4 287.2h1.2M267.4 286h1.2M268 285.5v1.1"/>
<circle cx="126.1" cy="68.2" r="1"/>
<circle cx="126.1" cy="78.2" r=".95"/>
<circle cx="126.1" cy="68.2" r=".96"/>
<circle cx="126.1" cy="78.2" r=".99"/>
<circle cx="132.6" cy="61.9" r=".91"/>
<circle cx="143.1" cy="62.4" r="1"/>
<circle cx="143.1" cy="62.4" r=".83"/>
<circle cx="149.4" cy="62.4" r="1.12"/>
<circle cx="149.4" cy="62.4" r="1.14"/>
<circle cx="155.6" cy="62.4" r=".83"/>
<circle cx="155.6" cy="62.4" r=".42"/>
<circle cx="155.6" cy="62.4" r="1"/>
<circle cx="161.8" cy="62.4" r="1.14"/>
<circle cx="161.8" cy="62.4" r="1.12"/>
<circle cx="168.1" cy="62.4" r="1.01"/>
<circle cx="168.1" cy="62.4" r=".84"/>
<circle cx="198.3" cy="61.9" r=".9"/>
<circle cx="231.7" cy="61.9" r=".9"/>
<circle cx="251.5" cy="68.2" r=".99"/>
<circle cx="251.5" cy="78.2" r="1"/>
<circle cx="251.5" cy="68.2" r=".95"/>
<circle cx="251.6" cy="78.2" r=".95"/>
<circle cx="132.6" cy="84.5" r=".9"/>
<circle cx="143.1" cy="84" r=".83"/>
<circle cx="143.1" cy="84.1" r="1"/>
<circle cx="149.4" cy="84.1" r="1.12"/>
<circle cx="149.4" cy="84" r="1.14"/>
<circle cx="155.6" cy="84" r=".83"/>
<circle cx="155.6" cy="84.1" r=".43"/>
<circle cx="155.6" cy="84" r="1"/>
<circle cx="161.8" cy="84" r="1.14"/>
<circle cx="161.8" cy="84.1" r="1.12"/>
<circle cx="166" cy="93.3" r=".98"/>
<circle cx="168.1" cy="84.1" r=".84"/>
<circle cx="168.1" cy="84.1" r="1.01"/>
<circle cx="198.3" cy="84.6" r=".89"/>
<circle cx="222.8" cy="87.4" r=".89"/>
<circle cx="222.8" cy="87.4" r=".87"/>
<circle cx="125.9" cy="129.2" r=".96"/>
<circle cx="125.9" cy="129.2" r="1"/>
<circle cx="147.3" cy="124" r=".99"/>
<circle cx="147.3" cy="124" r=".87"/>
<circle cx="147.3" cy="124" r=".91"/>
<circle cx="151.4" cy="120.8" r=".33"/>
<circle cx="151.4" cy="120.9" r=".9"/>
<circle cx="151.5" cy="120.8" r="1"/>
<circle cx="154.3" cy="120.9" r=".87"/>
<circle cx="154.3" cy="120.8" r=".9"/>
<circle cx="156.9" cy="120.8" r=".9"/>
<circle cx="157" cy="120.9" r=".86"/>
<circle cx="164.6" cy="124" r=".9"/>
<circle cx="164.6" cy="124" r=".87"/>
<circle cx="164.6" cy="124" r="1"/>
<circle cx="223" cy="124" r=".99"/>
<circle cx="223" cy="124" r=".91"/>
<circle cx="223" cy="124" r=".87"/>
<circle cx="230.3" cy="124" r=".9"/>
<circle cx="230.3" cy="124" r=".86"/>
<circle cx="230.3" cy="124" r="1"/>
<circle cx="251.6" cy="129.2" r=".94"/>
<circle cx="251.6" cy="129.2" r="1"/>
<circle cx="320.4" cy="133.5" r="1.13"/>
<circle cx="320.4" cy="133.5" r="1.16"/>
<circle cx="320.4" cy="133.5" r="1.5"/>
<circle cx="320.4" cy="133.5" r="1.33"/>
<circle cx="342.4" cy="133.5" r="1.17"/>
<circle cx="342.4" cy="133.5" r="1.51"/>
<circle cx="342.4" cy="133.5" r="1.13"/>
<circle cx="342.4" cy="133.5" r="1.34"/>
<circle cx="350.7" cy="124.3" r=".92"/>
<circle cx="350.9" cy="135.3" r=".91"/>
<circle cx="351.5" cy="138.1" r=".97"/>
<circle cx="351.5" cy="121.6" r=".96"/>
<circle cx="354.2" cy="138.9" r=".98"/>
<circle cx="354.2" cy="138.9" r=".92"/>
<circle cx="354.3" cy="121" r=".91"/>
<circle cx="359.7" cy="129.9" r="8.8"/>
<circle cx="365.2" cy="138.7" r=".92"/>
<circle cx="365.3" cy="120.8" r=".91"/>
<circle cx="368" cy="121.6" r=".95"/>
<circle cx="368" cy="138.1" r=".97"/>
<circle cx="368.6" cy="124.4" r=".92"/>
<circle cx="320.4" cy="141" r="1.13"/>
<circle cx="320.4" cy="141" r="1.16"/>
<circle cx="320.4" cy="141" r="1.32"/>
<circle cx="320.4" cy="141" r="1.5"/>
<circle cx="342.4" cy="141" r="1.33"/>
<circle cx="342.4" cy="141" r="1.51"/>
<circle cx="342.4" cy="141" r="1.13"/>
<circle cx="132.6" cy="170.1" r=".9"/>
<circle cx="144" cy="179.7" r=".99"/>
<circle cx="147.1" cy="167.3" r=".42"/>
<circle cx="154.8" cy="167.3" r=".4"/>
<circle cx="157.1" cy="167.3" r=".39"/>
<circle cx="164.8" cy="167.3" r=".42"/>
<circle cx="165.9" cy="170.1" r=".9"/>
<circle cx="198.3" cy="170.1" r=".89"/>
<circle cx="222.8" cy="167.3" r=".4"/>
<circle cx="230.5" cy="167.3" r=".42"/>
<circle cx="231.7" cy="170.1" r=".89"/>
<circle cx="132.6" cy="181.4" r=".83"/>
<circle cx="132.6" cy="192.8" r=".91"/>
<circle cx="165.9" cy="181.4" r=".83"/>
<circle cx="165.9" cy="192.8" r=".91"/>
<circle cx="198.3" cy="192.8" r=".9"/>
<circle cx="231.3" cy="181.4" r="2.45"/>
<circle cx="231.7" cy="192.8" r=".9"/>
<circle cx="153" cy="204.4" r=".99"/>
<circle cx="234.8" cy="202.1" r=".99"/>
</g>
<path d="M412.4 262.3a2.5 2.5 0 0 0-4.1-1.1 2.5 2.5 0 0 0 1 4.2 2.5 2.5 0 0 0 3.2-2.9l-.1-.2" fill="none" stroke="#000" stroke-width=".3" stroke-dasharray="30.5 1.3 1.3 1.3" stroke-dashoffset="24.5" stroke-linecap="butt"/>
<path d="M414.8 261.5a5 5 0 0 0-8.3-2 5 5 0 0 0 2.2 8.3 5 5 0 0 0 6.2-6l-.1-.3" fill="none" stroke="#000" stroke-width=".3" stroke-dasharray="30.5 1.3 1.3 1.3" stroke-dashoffset="16.7" stroke-linecap="butt"/>
<g fill="none" stroke="#000" stroke-width=".3" stroke-dasharray="6.3 1.3 1.3 1.3 5.1">
<path d="M184.2 56.4l2 6.4M194.2 56.4l2 6.4M186.2 62.8l-4 4M186.2 79.6l-4 4M196.2 62.8l-4 4M196.2 79.6l-4 4M182.2 83.6l2 6.4M192.2 83.6l2 6.4M184.2 119.2l2 4.9M194.2 119.2l2 4.9M186.2 124.1l-4 4M186.2 137.9l-4 4"/>
<path d="M196.2 124.1l-4 4M196.2 137.9l-4 4M182.2 141.9l2 4.9M192.2 141.9l2 4.9M184.2 164.6l2 6.4M186.2 171l-4 4M194.2 164.6l2 6.4M196.2 171l-4 4M182.2 191.8l2 6.5M186.2 187.8l-4 4M192.2 191.8l2 6.5M196.2 187.8l-4 4"/>
</g>
<path d="M182.2 66.8l4 12.8M192.2 66.8l4 12.8M182.2 175l4 12.8M192.2 175l4 12.8" fill="none" stroke="#000" stroke-width=".3" stroke-dasharray="6.3 1.3 1.3 1.3 5.1" stroke-dashoffset="4.1"/>
<path d="M182.2 128.1l4 9.8M192.2 128.1l4 9.8" fill="none" stroke="#000" stroke-width=".3" stroke-dasharray="6.3 1.3 1.3 1.3 5.1" stroke-dashoffset="5.5"/>
<path d="M331.4 129.8v16.8" fill="none" stroke="#000" stroke-width=".3" stroke-dasharray="30.5 1.3 1.3 1.3" stroke-dashoffset="24"/>
<path d="M230.8 181.4h-.8M231.7 182.3v.8M231.7 180.6v-.8M232.5 181.4h.8" fill="none" stroke="#000" stroke-width=".3" stroke-dasharray="30.5 1.3 1.3 1.3"/>
<path d="M410 255.7v14.9" fill="none" stroke="#000" stroke-width=".3" stroke-dasharray="30.5 1.3 1.3 1.3" stroke-dashoffset="25"/>
<path d="M403.4 263l12.6-.1" fill="none" stroke="#000" stroke-width=".3" stroke-dasharray="30.5 1.3 1.3 1.3" stroke-dashoffset="26.1"/>
<path d="M216 248v5" fill="none" stroke="#000" stroke-width=".3" stroke-dasharray="30.5 1.3 1.3 1.3" stroke-dashoffset="29.9"/>
<path d="M129.8 84v-21.6M155.6 84v-21.6M221.3 84v-21.6M247.2 84v-21.6" fill="none" stroke="#f00" stroke-width=".3" stroke-dasharray="30.5 1.3 1.3 1.3" stroke-dashoffset="21.6"/>
<g fill="#000">
<path d="M317.3 141.5l.6 .2-.7 .1z"/>
<path d="M155 24.6l.6 .1-.6 .2zM104.6 24.7l.6-.1v.3zM256.7 53.5l.6 .2-.6 .1zM247.2 53.7l.6-.2v.3zM220.7 24.6l.6 .1-.6 .2zM155.6 24.7l.6-.1v.3zM256.7 162.7l.6 .1-.6 .1zM231.6 162.8l.6-.1v.2zM344.1 181.6l.6 .2-.6 .2zM342.7 181.8l.6-.2v.4z"/>
<path d="M175.4 62.4l.2 .6h-.3zM175.3 83.5h.3l-.2 .6zM261.2 170.1l.1 .6h-.2zM261.1 192.2h.2l-.1 .6zM264.4 167.8l.2 .6h-.3zM264.3 194.5h.3l-.2 .6z"/>
<path d="M104.6 113.8l.6-.1v.3zM256.7 113.7l.6 .1-.6 .2zM143.1 57.4l.6-.2v.3zM167.5 57.2l.6 .2-.6 .1zM133.1 47.5l.6-.2v.4zM177.5 47.3l.6 .2-.6 .2zM143.1 84.9l-.2 .6h.4zM155.6 84.9l-.1 .6h.3zM104.6 31.3l.6-.2v.3zM129.2 31.1l.6 .2-.6 .1zM104.6 162.8l.6-.1v.2zM132 162.7l.6 .1-.6 .1zM133.4 193.2l.4 .5 .1-.3zM231.6 193.7l-.1 .6h.3zM133.5 181.4l.6 .2v-.3z"/>
<path d="M313.5 143.1h.3l-.1 .6zM313.7 117.7l.1 .6h-.3z"/>
<path d="M317.9 149l.6-.2v.3zM330.8 148.8l.6 .2-.6 .1zM331.4 149l.6-.2v.3zM344.5 148.8l.6 .2-.6 .1z"/>
<path d="M132.6 162.8l.6-.1v.2zM165.3 162.7l.6 .1-.6 .1z"/>
<path d="M165.9 162.8l.6-.1v.2zM197.7 162.7l.6 .1-.6 .1z"/>
<path d="M198.3 162.8l.6-.1v.2zM231 162.7l.6 .1-.6 .1z"/>
<path d="M338.7 183.4l.2 .6h-.3zM338.6 187.8h.3l-.2 .6z"/>
<path d="M94.4 219.4h.4l-.2 .6zM94.6 170.6l.2 .6h-.4z"/>
</g>
<g font-size="6.3">
<text x="282.1" y="250.3">名称</text>
<text x="347.1" y="250.3">图号</text>
<text x="282.1" y="260.3">材质</text>
<text x="347.1" y="260.3">质量</text>
<text x="383.3" y="262.1">视</text>
<text x="383.3" y="269.9">图</text>
<text x="282.1" y="270.3">版次</text>
<text x="347.1" y="270.3">比例</text>
</g>
<g font-size="4.2">
<text x="4.8" y="237.6">注意：1.行走平行度（正面+侧面），450行程内，≤±0.03mm，1000行程内，≤±0.05mm。</text>
<text x="12.2" y="243.3">2.本体形变，450行程内，≤±0.03mm，1000行程内，≤±0.05mm。</text>
<text x="18.6" y="251.3">型号/规格</text>
<text x="70.6" y="251.3">GTH8-900-BR-M20-C4</text>
<text x="301.9" y="249.5">GTH8-900-BR-M20-C4</text>
<text x="14.4" y="258.3">螺杆型号/规格</text>
<text x="19.7" y="263.9">有效行程</text>
<text x="63.7" y="258.3">1605</text>
<text x="86.5" y="263.9">900</text>
<text x="89.9" y="258.3">1610</text>
<text x="111.7" y="258.3">1620</text>
<text x="19.7" y="269.5">精度等级</text>
<text x="87.6" y="269.5">C7</text>
<text x="259" y="267">2022/9/23</text>
<text x="19.7" y="275.2">马达容量</text>
<text x="70.6" y="275.2">200/400W（无刹车）</text>
<text x="15.4" y="280.8">重复定位精度</text>
<text x="86.7" y="280.8">0.02</text>
<text x="9.1" y="286.4">感应开关方式及数量</text>
<text x="72.7" y="286.4">外挂型三只（C4）</text>
<text x="15.5" y="292">建议最快速度</text>
<text x="60.5" y="292">250MM/S</text>
<text x="86.7" y="292">500MM/S</text>
<text x="106.4" y="292">1000MMM/S</text>
</g>
<g font-size="4.1">
<text x="234.7" y="183">I</text>
<text x="360.9" y="182.7">I</text>
<text x="356.8" y="187.9">1 : 1</text>
</g>
<g font-size="3.5">
<text x="112.5" y="26">153 滑台原点位置</text>
<text x="174.1" y="26">900 有效行程</text>
<text x="67.6" y="32.5">75.50 滑台极限位置 1</text>
<text x="157.6" y="48.7">135</text>
<text x="158.4" y="58.6">75</text>
<text x="259.1" y="54.9">30.50 滑台极限位置 1</text>
<text x="176.7" y="74.6" transform="rotate(-90 176.7 74.6)">65</text>
<text x="122.1" y="94.6">4 x M6 贯穿</text>
<text x="157.2" y="94.5">2 x</text>
<text x="169" y="94.5">5</text>
<text x="177.3" y="94.5">8</text>
<text x="180.4" y="115.1">1161</text>
<text x="314.9" y="132.4" transform="rotate(-90 314.9 132.4)">78</text>
<text x="293.4" y="139.7">基准面</text>
<text x="320.9" y="150.2">40.70</text>
<text x="337.9" y="150.2">41</text>
<text x="118.6" y="164">84</text>
<text x="142.7" y="164">100</text>
<text x="178.5" y="164">800</text>
<text x="209.4" y="164">100</text>
<text x="235.3" y="164">77</text>
<text x="135.2" y="180.9">2 x</text>
<text x="146.8" y="180.9">5 H7</text>
<text x="160.6" y="180.9">4</text>
<text x="262.5" y="182.7" transform="rotate(-90 262.5 182.7)">68</text>
<text x="265.7" y="182.7" transform="rotate(-90 265.7 182.7)">82</text>
<text x="347.7" y="183.1">2</text>
<text x="95.9" y="196.7" transform="rotate(-90 95.9 196.7)">148</text>
<text x="150.5" y="202.2">18 x M6</text>
<text x="168.9" y="202.2">15</text>
<text x="234.1" y="199.9">4 x M6</text>
<text x="237.6" y="203.4">5.40 贯穿</text>
<text x="248.9" y="199.9">15</text>
<text x="338.3" y="201" transform="rotate(-90 338.3 201)">+0.012</text>
<text x="341.8" y="199.2" transform="rotate(-90 341.8 199.2)">0</text>
<text x="155.8" y="205.7">5.40 贯穿</text>
<text x="341.8" y="204.5" transform="rotate(-90 341.8 204.5)">5</text>
<text x="221.4" y="246.8">1</text>
<text x="221.4" y="251.8">2</text>
<text x="218.8" y="256.8">序号</text>
<text x="232.2" y="256.8">修 订 版 次</text>
<text x="257.5" y="256.8">设计变更编号</text>
<text x="228.2" y="261.8">设</text>
<text x="240.1" y="261.8">计</text>
<text x="252" y="261.8">变</text>
<text x="263.9" y="261.8">更</text>
<text x="219.1" y="266.7">设 计</text>
<text x="368.3" y="269.3">1:3</text>
<text x="219.1" y="271.7">校 核</text>
<text x="219.1" y="276.7">批 准</text>
<text x="222.9" y="282.7">技术要求：</text>
<text x="231.8" y="287.3">1、未标注公差全部 0.1</text>
<text x="231.7" y="291.8">2、未标注倒角全部C0.3</text>
</g>
</svg>
